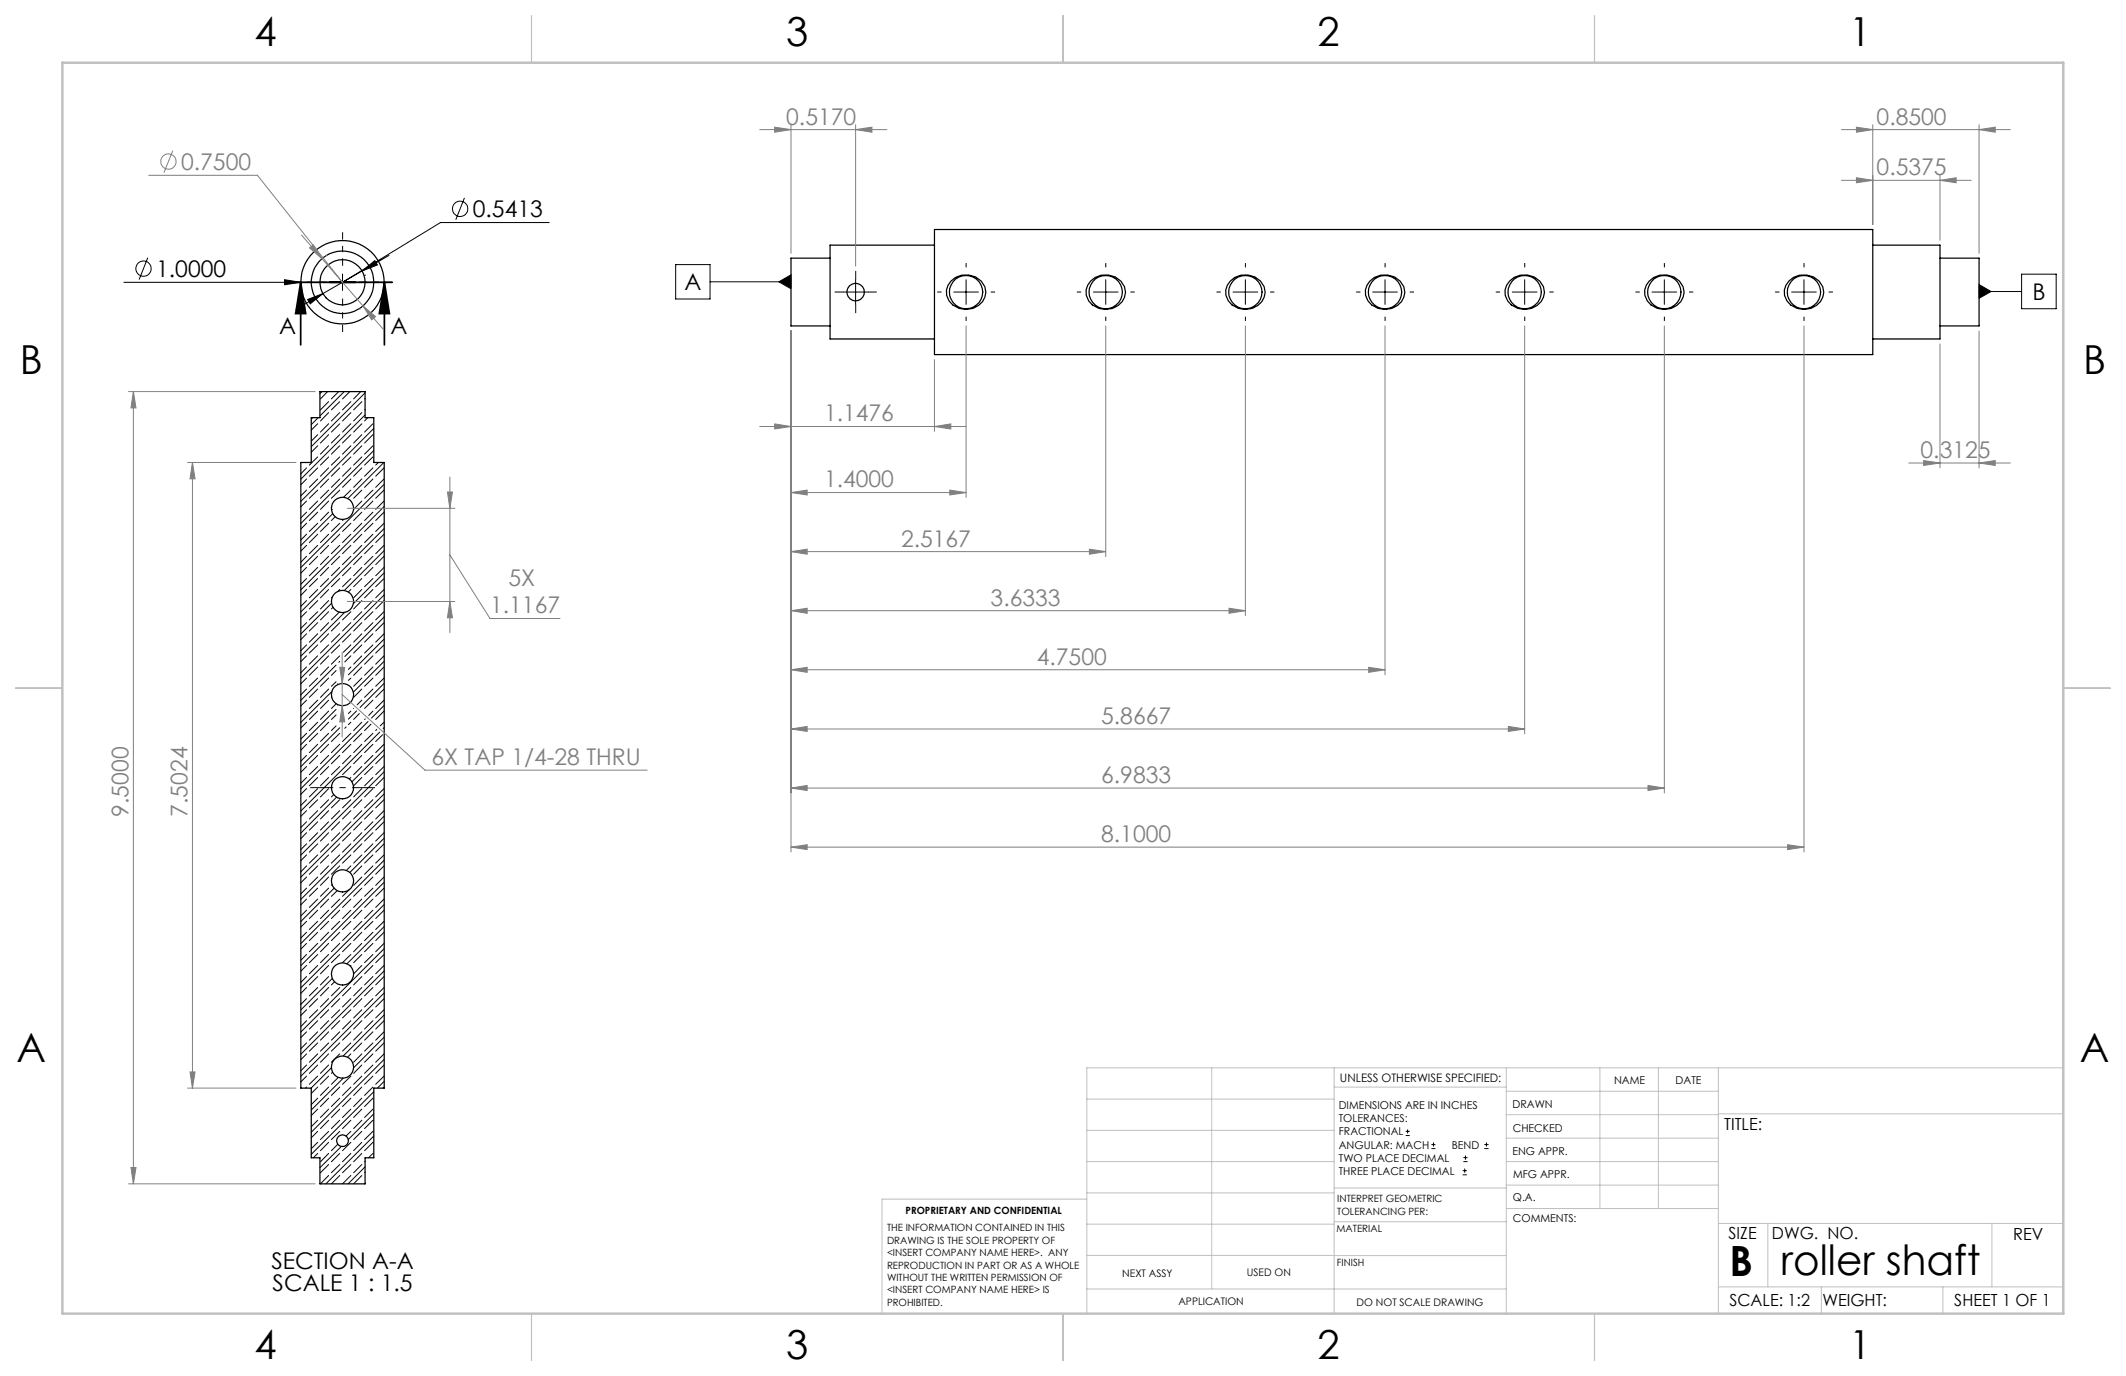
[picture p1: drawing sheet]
<svg xmlns="http://www.w3.org/2000/svg" width="432mm" height="279mm" viewBox="0 0 432 279" stroke-linecap="round" stroke-linejoin="round" font-family="sans-serif">
<g fill="none" stroke="#000" stroke-width=".25">
<path d="M168.6 52.4h-7.9v13.8h7.9M189.8 46.6h190.6v25.4h-190.6zM189.8 49.8h-21.2v19h21.2M193.1 57.1a4.3 4.3 0 0 1 6.9 1.1 3.6 3.6 0 0 1-3.8 4.6 3.5 3.5 0 0 1-3.5-1.8 3.5 3.5 0 0 1 .4-3.9zM221.5 57.1a4.3 4.3 0 0 1 6.9 1.1 3.6 3.6 0 0 1-3.8 4.6 3.5 3.5 0 0 1-3.5-1.8 3.5 3.5 0 0 1 .4-3.9zM249.9 57.1a4.3 4.3 0 0 1 6.9 1.1 3.6 3.6 0 0 1-3.9 4.6 3.5 3.5 0 0 1-3.5-1.8 3.5 3.5 0 0 1 .5-3.9zM278.2 57.1a4.3 4.3 0 0 1 6.9 1.1 3.6 3.6 0 0 1-3.8 4.6 3.5 3.5 0 0 1-3.5-1.8 3.5 3.5 0 0 1 .4-3.9zM306.6 57.1a4.3 4.3 0 0 1 6.9 1.1 3.6 3.6 0 0 1-3.8 4.6 3.5 3.5 0 0 1-3.5-1.8 3.5 3.5 0 0 1 .4-3.9zM335 57.1a4.3 4.3 0 0 1 6.8 1.1 3.6 3.6 0 0 1-3.8 4.6 3.5 3.5 0 0 1-3.5-1.8 3.5 3.5 0 0 1 .5-3.9zM363.3 57.1a4.3 4.3 0 0 1 6.9 1.1 3.6 3.6 0 0 1-3.8 4.6 3.5 3.5 0 0 1-3.5-1.8 3.5 3.5 0 0 1 .4-3.9zM380.4 49.8h13.6v19h-13.6M394 52.4h8v13.8h-8"/>
<path d="M65 79.5h9.2v5.3h1.7v9.1h2.1v127h-2.1v14.2h-1.7v5.3h-9.2v-5.3h-1.8v-14.2h-2.1v-127h2.1v-9.1h1.8z"/>
<circle cx="69.6" cy="57.3" r="6.4"/>
<circle cx="69.6" cy="57.3" r="4.6"/>
<circle cx="69.6" cy="57.3" r="8.5"/>
<circle cx="173.8" cy="59.3" r="1.77"/>
<circle cx="196.2" cy="59.3" r="3.4"/>
<circle cx="224.6" cy="59.3" r="3.4"/>
<circle cx="252.9" cy="59.3" r="3.4"/>
<circle cx="281.3" cy="59.3" r="3.4"/>
<circle cx="309.7" cy="59.3" r="3.4"/>
<circle cx="338" cy="59.3" r="3.4"/>
<circle cx="366.4" cy="59.3" r="3.4"/>
<circle cx="69.6" cy="103.2" r="2.26"/>
<circle cx="69.6" cy="122.1" r="2.26"/>
<circle cx="69.6" cy="159.9" r="2.26"/>
<circle cx="69.6" cy="141" r="2.26"/>
<circle cx="69.6" cy="178.9" r="2.26"/>
<circle cx="69.6" cy="197.8" r="2.26"/>
<circle cx="69.6" cy="216.7" r="2.26"/>
<circle cx="69.6" cy="231.6" r="1.18"/>
</g>
<g fill="none" stroke="#000" stroke-width=".2">
<path d="M25.2 57.3h52.8M30 52.3l-1.7 4.5M57.8 56.8l3.3 .5-3.3 .5zM69.6 55.6v3.4M73.5 55l2.6-2.1 .6 .9zM73.5 55l-13.4 7.8M74 55.9h.1M79 51.9l-5.5 3.1M94.3 40.2l-1.7 4.4M111.5 45.2h-22l-19.9 12.1M137.2 53.7h7v7h-7zM144.2 57.2h16.5"/>
<path d="M158.2 57.2l2.5-1.4v2.8zM171.3 59.3h5M173.8 56.8v5M193.7 59.3h5M196.2 56.8v5M222.1 59.3h5M224.6 56.8v5M250.4 59.3h5M252.9 56.8v5M278.8 59.3h5M281.3 56.8v5M307.2 59.3h5"/>
<path d="M309.7 56.8v5M335.5 59.3h5M338 56.8v5M363.9 59.3h5M366.4 56.8v5M402 57.8l2.4 1.4-2.4 1.4zM402 59.2h8.6M410.6 55.7h7v7h-7zM62.5 60.8l3.1-1.2-2.6 2.1zM65.4 79.5l-.4 .4M66.1 60.5h.1M66.5 79.5l-1.4 1.5"/>
<path d="M68.8 79.5l-1.5 1.5M69.9 79.5l-4.9 5M71 79.5l-1.4 1.5M73.3 79.5l-1.5 1.5M74.2 79.8l-11 10.9M61.1 93.9h.1M62.3 95l-1.2 1.2M62.3 99.5l-1.2 1.2M62.3 97.3l-1.2 1.1M63.5 84.8l-.3 .3M64.5 88.3l-1.3 1.3M64.5 92.8l-1.7 1.6"/>
<path d="M64.5 97.3l-1.7 1.7M64.5 86l-1.3 1.3M64.5 90.5l-1.3 1.3M64.5 95l-1.7 1.7M64.5 99.5l-1.7 1.7M64.6 84.8l-1.4 1.4M66.7 81.6l-1.6 1.6M66.7 86l-1.6 1.7M66.7 90.5l-1.6 1.7M66.7 95l-1.6 1.7M66.7 99.5l-1.6 1.7M66.7 83.8l-1.6 1.7"/>
<path d="M66.7 88.3l-1.6 1.7M66.7 92.8l-1.6 1.6M66.7 97.3l-1.6 1.7M69 83.8l-1.7 1.7M69 88.3l-1.7 1.7M69 92.8l-1.7 1.6M69 97.3l-1.7 1.7M69 81.6l-1.7 1.6M69 86l-1.7 1.7M69 90.5l-1.7 1.7M69 95l-1.7 1.7M69 99.5l-1.7 1.7"/>
<path d="M71.3 81.6l-1.7 1.6M71.3 86l-1.7 1.7M71.3 90.5l-1.7 1.7M71.3 95l-1.7 1.7M71.3 99.5l-1.5 1.5M71.3 83.8l-1.7 1.7M71.3 88.3l-1.7 1.7M71.3 92.8l-1.7 1.6M71.3 97.3l-1.7 1.7M73.5 83.8l-1.7 1.7M73.5 88.3l-1.7 1.7M73.5 92.8l-1.7 1.6"/>
<path d="M73.5 97.3l-1.7 1.7M73.5 81.6l-1.7 1.6M73.5 86l-1.7 1.7M73.5 90.5l-1.7 1.7M73.5 95l-1.7 1.7M73.5 99.5l-1.7 1.7M74.2 83.1l-.2 .1M74.2 84.2l-13.1 13.1M74.2 80.9l-.2 .1M74.7 84.8l-.7 .7M75.7 86l-1.7 1.7M75.7 90.5l-1.7 1.7"/>
<path d="M75.7 95l-1.7 1.7M75.7 99.5l-1.7 1.7M75.7 88.3l-1.7 1.7M75.7 92.8l-1.7 1.6M75.7 97.3l-1.7 1.7M75.9 87l-14.8 14.8M75.9 91.5l-14.8 14.8M76.8 93.9l-.5 .5M78 93.9l-7.4 7.3M78 97.3l-1.7 1.7M78 95l-1.7 1.7M78 99.5l-1.7 1.7"/>
<path d="M78 98.3l-16.9 17M62.3 104l-1.2 1.2M62.3 108.5l-1.2 1.1M62.3 113l-1.2 1.2M62.3 117.5l-1.2 1.1M62.3 101.7l-1.2 1.2M62.3 106.3l-1.2 1.1M62.3 110.7l-1.2 1.2M62.3 115.2l-1.2 1.2M62.3 119.7l-1.2 1.2M64.5 101.7l-1.7 1.7M64.5 106.3l-1.7 1.6"/>
<path d="M64.5 110.7l-1.7 1.7M64.5 115.2l-1.7 1.7M64.5 119.7l-1.7 1.7M64.5 104l-1.7 1.7M64.5 108.5l-1.7 1.7M64.5 113l-1.7 1.7M64.5 117.5l-1.7 1.6M66.7 104l-1.6 1.7M66.7 108.5l-1.6 1.7M66.7 113l-1.6 1.7M66.7 117.5l-1.6 1.6M66.7 101.7l-1.6 1.7"/>
<path d="M66.7 106.3l-1.6 1.6M66.7 110.7l-1.6 1.7M66.7 115.2l-1.6 1.7M66.7 119.7l-1.6 1.7M67.3 103.4h.1M67.6 104.3l-6.5 6.5M68.1 104.9l-.8 .8M69 106.3l-1.7 1.6M69 110.7l-1.7 1.7M69 115.2l-1.7 1.7M69 119.7l-.3 .4M69 108.5l-1.7 1.7"/>
<path d="M69 113l-1.7 1.7M69 117.5l-1.7 1.6M69.8 105.5l-.2 .2M71.3 108.5l-1.7 1.7M71.3 113l-1.7 1.7M71.3 117.5l-1.7 1.6M71.3 106.3l-1.7 1.6M71.3 110.7l-1.7 1.7M71.3 115.2l-1.7 1.7M71.3 119.7l-.6 .5M73.5 101.7l-1.7 1.7M73.5 106.3l-1.7 1.6"/>
<path d="M73.5 110.7l-1.7 1.7M73.5 115.2l-1.7 1.7M73.5 119.7l-1.7 1.7M73.5 104l-1.7 1.7M73.5 108.5l-1.7 1.7M73.5 113l-1.7 1.7M73.5 117.5l-1.7 1.6M75.7 104l-1.7 1.7M75.7 108.5l-1.7 1.7M75.7 113l-1.7 1.7M75.7 117.5l-1.7 1.6M75.7 101.7l-1.7 1.7"/>
<path d="M75.7 106.3l-1.7 1.6M75.7 110.7l-1.7 1.7M75.7 115.2l-1.7 1.7M75.7 119.7l-1.7 1.7M78 101.7l-1.7 1.7M78 106.3l-1.7 1.6M78 110.7l-1.7 1.7M78 115.2l-1.7 1.7M78 119.7l-1.7 1.7M78 104l-1.7 1.7M78 108.5l-1.7 1.7M78 113l-1.7 1.7"/>
<path d="M78 117.5l-1.7 1.6M78 102.8l-16.9 17M78 107.3l-16.9 16.9M78 111.8l-8.1 8.1M78 116.3l-6.2 6.3M62.3 122l-1.2 1.1M62.3 126.4l-1.2 1.2M62.3 131l-1.2 1.1M62.3 135.4l-1.2 1.2M62.3 139.9l-1.2 1.2M62.3 124.2l-1.2 1.2M62.3 128.7l-1.2 1.2"/>
<path d="M62.3 133.2l-1.2 1.1M62.3 137.7l-1.2 1.2M64.5 124.2l-1.7 1.7M64.5 128.7l-1.7 1.7M64.5 133.2l-1.7 1.7M64.5 137.7l-1.7 1.6M64.5 122l-1.7 1.6M64.5 126.4l-1.7 1.7M64.5 131l-1.7 1.6M64.5 135.4l-1.7 1.7M64.5 139.9l-1.7 1.7M66.7 122l-1.6 1.6"/>
<path d="M66.7 126.4l-1.6 1.7M66.7 131l-1.6 1.6M66.7 135.4l-1.6 1.7M66.7 139.9l-1.6 1.7M66.7 124.2l-1.6 1.7M66.7 128.7l-1.6 1.7M66.7 133.2l-1.6 1.7M66.7 137.7l-1.6 1.6M67.3 122.5l-6.2 6.2M67.5 121.2l-.2 .2M67.7 123.3l-.4 .3M68.3 138.4l-1 .9"/>
<path d="M68.3 136.2l-1 .9M68.3 135l-7.2 7.2M68.9 124.3l-1.6 1.6M69 128.7l-1.7 1.7M69 133.2l-1.7 1.7M69 126.4l-1.7 1.7M69 131l-1.7 1.6M69 134.3l-.2 .2M70 124.4l-8.9 8.8M71.3 126.4l-1.7 1.7M71.3 131l-1.6 1.4M71.3 135.4l-.5 .5"/>
<path d="M71.3 124.2l-1.7 1.7M71.3 128.7l-1.7 1.7M71.3 133.2l-1.3 1.2M71.3 137.7l-.5 .4M73.5 124.2l-1.7 1.7M73.5 128.7l-1.7 1.7M73.5 133.2l-1.7 1.7M73.5 137.7l-1.7 1.6M73.5 122l-1.7 1.6M73.5 126.4l-1.7 1.7M73.5 131l-1.7 1.6M73.5 135.4l-1.7 1.7"/>
<path d="M73.5 139.9l-1.7 1.7M75.7 122l-1.7 1.6M75.7 126.4l-1.7 1.7M75.7 131l-1.7 1.6M75.7 135.4l-1.7 1.7M75.7 139.9l-1.7 1.7M75.7 124.2l-1.7 1.7M75.7 128.7l-1.7 1.7M75.7 133.2l-1.7 1.7M75.7 137.7l-1.7 1.6M78 124.2l-1.7 1.7M78 128.7l-1.7 1.7"/>
<path d="M78 133.2l-1.7 1.7M78 137.7l-1.7 1.6M78 122l-1.7 1.6M78 126.4l-1.7 1.7M78 131l-1.7 1.6M78 135.4l-1.7 1.7M78 139.9l-1.7 1.7M78 120.8l-16.9 16.9M78 125.3l-8 8M78 129.8l-7.2 7.2M78 134.3l-6.2 6.2M78 138.7l-4.9 5"/>
<path d="M62.3 144.4l-1.2 1.2M62.3 148.9l-1.2 1.2M62.3 153.4l-1.2 1.2M62.3 157.9l-1.2 1.1M62.3 142.2l-1.2 1.1M62.3 146.6l-1.2 1.2M62.3 151.1l-1.2 1.2M62.3 155.6l-1.2 1.2M64.5 142.2l-1.7 1.7M64.5 146.6l-1.7 1.7M64.5 151.1l-1.7 1.7M64.5 155.6l-1.7 1.7"/>
<path d="M64.5 144.4l-1.7 1.7M64.5 148.9l-1.7 1.7M64.5 153.4l-1.7 1.7M64.5 157.9l-1.7 1.7M66.7 144.4l-1.6 1.7M66.7 148.9l-1.6 1.7M66.7 153.4l-1.6 1.7M66.7 157.9l-1.6 1.7M66.7 142.2l-1.6 1.7M66.7 146.6l-1.6 1.7M66.7 151.1l-1.6 1.7M66.7 155.6l-1.6 1.7"/>
<path d="M67.3 159.5v.1M67.4 141.5l-.1 .1M67.4 140.4l-6.3 6.3M68.3 142.9l-1 1M68.3 147.4l-1 .9M68.3 144l-7.2 7.2M68.3 145.2l-1 .9M69 151.1l-1.7 1.7M69 155.6l-1.7 1.7M69 147.8l-7.9 7.9M69 148.9l-1.7 1.7M69 153.4l-1.7 1.7"/>
<path d="M70.3 147.6l-.3 .3M71.3 144.4l-.5 .5M71.3 148.9l-1.7 1.7M71.3 153.4l-1.7 1.7M71.3 157.9l-.4 .3M71.3 146.6l-.5 .5M71.3 151.1l-1.7 1.7M71.3 155.6l-1.7 1.7M71.8 143.8v.1M72.4 144.4l-1.6 1.6M73 144.9l-1.2 1.2M73.5 142.2l-1 .9"/>
<path d="M73.5 146.6l-1.7 1.7M73.5 151.1l-1.7 1.7M73.5 155.6l-1.7 1.7M73.5 148.9l-1.7 1.7M73.5 153.4l-1.7 1.7M73.5 157.9l-1.7 1.7M74.2 146l-.2 .1M74.8 146.5l-13.7 13.7M75.4 147l-1.4 1.3M75.7 148.9l-1.7 1.7M75.7 153.4l-1.7 1.7M75.7 157.9l-1.7 1.7"/>
<path d="M75.7 142.2l-1.7 1.7M75.7 151.1l-1.7 1.7M75.7 155.6l-1.7 1.7M75.7 144.4l-.8 .9M76.5 148.1l-.2 .2M77.1 148.7l-16 16M77.7 149.2l-1.4 1.4M78 142.2l-1.7 1.7M78 151.1l-1.7 1.7M78 155.6l-1.7 1.7M78 144.4l-1.7 1.7M78 153.4l-1.7 1.7"/>
<path d="M78 157.9l-1.7 1.7M78 146.6l-.8 .8M78 143.2l-2.5 2.6M78 147.7l-.2 .2M78 152.2l-6.5 6.6M78 156.7l-16.9 16.9M62.3 162.4l-1.2 1.1M62.3 166.9l-1.2 1.1M62.3 171.3l-1.2 1.2M62.3 175.8l-1.2 1.2M62.3 160.1l-1.2 1.2M62.3 164.6l-1.2 1.2"/>
<path d="M62.3 169.1l-1.2 1.2M62.3 173.6l-1.2 1.2M62.3 178.1l-1.2 1.1M64.5 160.1l-1.7 1.7M64.5 164.6l-1.7 1.7M64.5 169.1l-1.7 1.7M64.5 173.6l-1.7 1.7M64.5 178.1l-1.7 1.7M64.5 162.4l-1.7 1.6M64.5 166.9l-1.7 1.7M64.5 171.3l-1.7 1.7M64.5 175.8l-1.7 1.7"/>
<path d="M66.7 162.4l-1.6 1.6M66.7 166.9l-1.6 1.7M66.7 171.3l-1.6 1.7M66.7 175.8l-1.6 1.7M66.7 160.1l-1.6 1.7M66.7 164.6l-1.6 1.7M66.7 169.1l-1.6 1.7M66.7 173.6l-1.6 1.7M66.7 178.1l-1.6 1.7M67.5 179.6l-.2 .2M67.8 161.3l-.5 .5M68.4 161.9l-7.3 7.3"/>
<path d="M69 164.6l-1.7 1.7M69 169.1l-1.7 1.7M69 173.6l-1.7 1.7M69 162.4l-1.7 1.6M69 166.9l-1.7 1.7M69 171.3l-1.7 1.7M69 175.8l-1.7 1.7M71.3 162.4l-1.7 1.6M71.3 166.9l-1.7 1.7M71.3 171.3l-1.7 1.7M71.3 175.8l-1 .9M71.3 164.6l-1.7 1.7"/>
<path d="M71.3 169.1l-1.7 1.7M71.3 173.6l-1.7 1.7M73.5 160.1l-1.7 1.7M73.5 164.6l-1.7 1.7M73.5 169.1l-1.7 1.7M73.5 173.6l-1.7 1.7M73.5 178.1l-1.7 1.7M73.5 162.4l-1.7 1.6M73.5 166.9l-1.7 1.7M73.5 171.3l-1.7 1.7M73.5 175.8l-1.7 1.7M75.7 162.4l-1.7 1.6"/>
<path d="M75.7 166.9l-1.7 1.7M75.7 171.3l-1.7 1.7M75.7 175.8l-1.7 1.7M75.7 160.1l-1.7 1.7M75.7 164.6l-1.7 1.7M75.7 169.1l-1.7 1.7M75.7 173.6l-1.7 1.7M75.7 178.1l-1.7 1.7M78 160.1l-1.7 1.7M78 164.6l-1.7 1.7M78 169.1l-1.7 1.7M78 173.6l-1.7 1.7"/>
<path d="M78 178.1l-1.7 1.7M78 162.4l-1.7 1.6M78 166.9l-1.7 1.7M78 171.3l-1.7 1.7M78 175.8l-1.7 1.7M78 161.2l-16.9 16.9M78 165.7l-16.9 16.9M78 170.2l-7 7M78 174.7l-16.9 16.9M78 179.1l-16.9 17M62.3 180.3l-1.2 1.2M62.3 184.8l-1.2 1.2"/>
<path d="M62.3 189.3l-1.2 1.2M62.3 193.8l-1.2 1.2M62.3 198.3l-1.2 1.2M62.3 182.6l-1.2 1.1M62.3 187.1l-1.2 1.1M62.3 191.6l-1.2 1.1M62.3 196l-1.2 1.2M64.5 182.6l-1.7 1.7M64.5 187.1l-1.7 1.6M64.5 191.6l-1.7 1.7M64.5 196l-1.7 1.7M64.5 180.3l-1.7 1.7"/>
<path d="M64.5 184.8l-1.7 1.7M64.5 189.3l-1.7 1.7M64.5 193.8l-1.7 1.7M64.5 198.3l-1.7 1.7M66.7 180.3l-1.6 1.7M66.7 184.8l-1.6 1.7M66.7 189.3l-1.6 1.7M66.7 193.8l-1.6 1.7M66.7 198.3l-1.6 1.7M66.7 182.6l-1.6 1.7M66.7 187.1l-1.6 1.6M66.7 191.6l-1.6 1.7"/>
<path d="M66.7 196l-1.6 1.7M67.5 198.7l-6.4 6.4M67.9 180.3l-6.8 6.8M67.9 199.4l-.6 .6M68.5 180.8l-1.2 1.2M69 182.6l-1.7 1.7M69 187.1l-1.7 1.6M69 191.6l-1.7 1.7M69 184.8l-1.7 1.7M69 189.3l-1.7 1.7M69 193.8l-1.7 1.7M70.9 180.7l-1.3 1.3"/>
<path d="M71.3 184.8l-1.7 1.7M71.3 189.3l-1.7 1.7M71.3 193.8l-1.7 1.7M71.3 182.6l-1.7 1.7M71.3 187.1l-1.7 1.6M71.3 191.6l-1.7 1.7M71.3 196l-.2 .1M73.5 182.6l-1.7 1.7M73.5 187.1l-1.7 1.6M73.5 191.6l-1.7 1.7M73.5 196l-1.7 1.7M73.5 180.3l-1.7 1.7"/>
<path d="M73.5 184.8l-1.7 1.7M73.5 189.3l-1.7 1.7M73.5 193.8l-1.7 1.7M73.5 198.3l-1.7 1.7M75.7 180.3l-1.7 1.7M75.7 184.8l-1.7 1.7M75.7 189.3l-1.7 1.7M75.7 193.8l-1.7 1.7M75.7 198.3l-1.7 1.7M75.7 182.6l-1.7 1.7M75.7 187.1l-1.7 1.6M75.7 191.6l-1.7 1.7"/>
<path d="M75.7 196l-1.7 1.7M78 182.6l-1.7 1.7M78 187.1l-1.7 1.6M78 191.6l-1.7 1.7M78 196l-1.7 1.7M78 180.3l-1.7 1.7M78 184.8l-1.7 1.7M78 189.3l-1.7 1.7M78 193.8l-1.7 1.7M78 198.3l-1.7 1.7M78 183.7l-16.9 16.9M78 188.1l-7.6 7.6"/>
<path d="M78 192.6l-16.9 16.9M78 197.1l-16.9 17M62.3 202.8l-1.2 1.1M62.3 207.3l-1.2 1.2M62.3 211.8l-1.2 1.1M62.3 216.3l-1.2 1.1M62.3 200.5l-1.2 1.2M62.3 205l-1.2 1.2M62.3 209.5l-1.2 1.2M62.3 214l-1.2 1.2M62.3 218.5l-1.2 1.2M64.5 200.5l-1.7 1.7"/>
<path d="M64.5 205l-1.7 1.7M64.5 209.5l-1.7 1.7M64.5 214l-1.7 1.7M64.5 218.5l-1.7 1.7M64.5 202.8l-1.7 1.7M64.5 207.3l-1.7 1.7M64.5 211.8l-1.7 1.6M64.5 216.3l-1.7 1.6M66.7 202.8l-1.6 1.7M66.7 207.3l-1.6 1.7M66.7 211.8l-1.6 1.6M66.7 216.3l-1.6 1.6"/>
<path d="M66.7 200.5l-1.6 1.7M66.7 205l-1.6 1.7M66.7 209.5l-1.6 1.7M66.7 214l-1.6 1.7M66.7 218.5l-1.6 1.7M67.3 216.8l-4.1 4.1M67.6 217.7l-.3 .2M68.7 218.8l-1.4 1.4M69 200.5l-1.7 1.7M69 205l-1.7 1.7M69 209.5l-1.7 1.7M69 214l-1.7 1.7"/>
<path d="M69 202.8l-1.7 1.7M69 207.3l-1.7 1.7M69 211.8l-1.7 1.6M69.7 218.9l-6.5 6.5M71.3 202.8l-1.7 1.7M71.3 207.3l-1.7 1.7M71.3 211.8l-1.7 1.6M71.3 200.5l-1.7 1.7M71.3 205l-1.7 1.7M71.3 209.5l-1.7 1.7M71.3 214l-.7 .7M71.3 218.5l-1.7 1.7"/>
<path d="M73.5 200.5l-1.7 1.7M73.5 205l-1.7 1.7M73.5 209.5l-1.7 1.7M73.5 214l-1.7 1.7M73.5 218.5l-1.7 1.7M73.5 202.8l-1.7 1.7M73.5 207.3l-1.7 1.7M73.5 211.8l-1.7 1.6M73.5 216.3l-1.7 1.6M75.7 202.8l-1.7 1.7M75.7 207.3l-1.7 1.7M75.7 211.8l-1.7 1.6"/>
<path d="M75.7 216.3l-1.7 1.6M75.7 200.5l-1.7 1.7M75.7 205l-1.7 1.7M75.7 209.5l-1.7 1.7M75.7 214l-1.7 1.7M75.7 218.5l-1.7 1.7M78 200.5l-1.7 1.7M78 205l-1.7 1.7M78 209.5l-1.7 1.7M78 214l-1.7 1.7M78 218.5l-1.7 1.7M78 202.8l-1.7 1.7"/>
<path d="M78 207.3l-1.7 1.7M78 211.8l-1.7 1.6M78 216.3l-1.7 1.6M78 201.6l-16.9 16.9M78 206.1l-8.3 8.3M78 210.6l-6.2 6.2M78 215.1l-14.8 14.8M78 219.6l-1.3 1.3M62.3 220.7l-.2 .2M64.5 223l-1.3 1.3M64.5 227.5l-1.3 1.3M64.5 232l-1.3 1.3"/>
<path d="M64.5 220.7l-1.3 1.3M64.5 225.2l-1.3 1.3M64.5 229.7l-1.3 1.3M64.5 234.2l-.9 .9M66.7 220.7l-1.6 1.7M66.7 225.2l-1.6 1.7M66.7 229.7l-1.6 1.7M66.7 234.2l-1.6 1.7M66.7 238.7l-1.6 1.7M66.7 223l-1.6 1.7M66.7 227.5l-1.6 1.7M66.7 232l-1.6 1.6"/>
<path d="M66.7 236.5l-1.6 1.6M68.6 232.3l-1.3 1.3M69 223l-1.7 1.7M69 227.5l-1.7 1.7M69 236.5l-1.7 1.6M69 220.7l-1.7 1.7M69 225.2l-1.7 1.7M69 229.7l-1.7 1.7M69 234.2l-1.7 1.7M69 238.7l-1.7 1.7M69.3 232.8l-4.3 4.3M71.3 220.7l-1.7 1.7"/>
<path d="M71.3 225.2l-1.7 1.7M71.3 229.7l-1 1M71.3 234.2l-1.7 1.7M71.3 238.7l-1.7 1.7M71.3 223l-1.7 1.7M71.3 227.5l-1.7 1.7M71.3 232l-1.7 1.6M71.3 236.5l-1.7 1.6M73.5 223l-1.7 1.7M73.5 227.5l-1.7 1.7M73.5 232l-1.7 1.6M73.5 236.5l-1.7 1.6"/>
<path d="M73.5 220.7l-1.7 1.7M73.5 225.2l-1.7 1.7M73.5 229.7l-1.7 1.7M73.5 234.2l-1.7 1.7M73.5 238.7l-1.7 1.7M74.2 235.8l-.2 .1M74.2 236.9l-3.5 3.5M74.2 238.1h-.2M75.7 220.7l-1.7 1.7M75.7 225.2l-1.7 1.7M75.7 229.7l-1.7 1.7M75.7 234.2l-.8 .9"/>
<path d="M75.7 223l-1.7 1.7M75.7 227.5l-1.7 1.7M75.7 232l-1.7 1.6M75.9 221.7l-12.7 12.7M75.9 226.2l-5.2 5.2M75.9 230.7l-9.7 9.7M78 220.7l-.2 .2M285.5 230.6h.8M285.5 229.7h.8M285.9 229.3v.9M290.7 233.2h.8M290.7 232.4h.8"/>
<path d="M291.1 232v.8M297.1 238.5h.8M297.1 237.7h.8M297.2 235.9h.9M297.2 235.1h.9M297.5 237.3v.8M297.6 234.6v.9M301.5 233.2h.8M301.5 232.4h.8M301.9 232v.8M74.2 240.3l-.2 .1"/>
<circle cx="29.1" cy="54.6" r="1.56"/>
<circle cx="93.4" cy="42.4" r="1.55"/>
</g>
<g fill="none" stroke="#808080" stroke-width=".2">
<path d="M30.2 35.6h22.1l17.3 21.7M35.1 30.6l-1.8 4.4M154.3 26.3h25.8M157.3 25.8l3.4 .5-3.4 .5zM160.7 25.3v26.1M173.8 26.3l3.3-.5v1zM173.8 25.3v28.7M374 26.3h34.3M374 36.6h26.4M377 36.1l3.4 .5-3.4 .5zM377 25.8l3.4 .5-3.4 .5zM380.4 25.3v20.3"/>
<path d="M394 36.6l3.3-.5v1zM394 35.6v13.2M402 26.3l3.2-.5v1zM402 25.3v26.1M61.2 47.7l16.7 19.2M62.9 50.3l.7-.6 1.8 2.8zM66.1 51.9h.1M26.1 79.5h37.9M27.1 79.5l.5 3.3h-1zM27.1 79.5v160.9M73 62.8h.1M73.7 62.1l2.6 2.2-.8 .6z"/>
<path d="M160.7 67.2v105.8M189.8 73v14.6M196.2 66.2v34.8M224.6 66.2v46.8M252.9 66.2v58.8M281.3 66.2v70.8M309.7 66.2v82.8M338 66.2v94.8M366.4 66.2v106.8M394 69.8v25.2M402 67.2v27.8M38.1 93.9h22"/>
<path d="M39.1 93.9l.5 3.3h-1zM39.1 93.9v127M90.9 99.9h1l-.5 3.3zM91.4 96.9v31.6M154.3 86.6h41.8M157.3 86.1l3.4 .5-3.4 .5zM189.8 86.6l3.3-.5v1zM192.9 99.5l3.3 .5-3.3 .5zM387.7 94h20.6M390.7 93.5l3.3 .5-3.3 .5zM402 94l3.2-.5v1zM70.6 103.2h21.8"/>
<path d="M91.4 112.7l8.1 12.9h14.2M160.7 112l3.2-.5v1zM160.7 100l3.2-.5v1zM160.7 112h63.9M160.7 100h35.5M221.3 111.5l3.3 .5-3.3 .5zM68.5 138.8h.1M69 135.5h1l-.5 3.3zM69.5 132.4v17.2M70.6 122.1h21.8M91.4 122.1l.5 3.3h-1zM160.7 124l3.2-.5v1z"/>
<path d="M160.7 136l3.2-.5v1zM160.7 124h92.2M160.7 136h120.6M249.6 123.5l3.3 .5-3.3 .5zM278 135.5l3.3 .5-3.3 .5zM68.5 143.3h.1M69.5 143.3l.5 3.3h-1zM69.5 141l16.8 15.4h45.1M160.7 148l3.2-.5v1zM160.7 148h149M306.4 147.5l3.3 .5-3.3 .5zM334.7 159.5l3.3 .5-3.3 .5z"/>
<path d="M160.7 160l3.2-.5v1zM160.7 172l3.2-.5v1zM160.7 160h177.3M160.7 172h205.7M363.1 171.5l3.3 .5-3.3 .5zM38.6 217.7h1l-.5 3.2zM26.6 237.1h1l-.5 3.3zM38.1 220.9h22M26.1 240.4h37.9"/>
<circle cx="34.2" cy="32.8" r="1.55"/>
</g>
<path d="M59.5 57.3h20.2M61.1 57.3l1 6.4h-2.1zM61.1 57.3v12.7M78.1 57.3l1 6.4h-2.1zM78.1 57.3v12.7" fill="none" stroke="#000" stroke-width=".35"/>
<path d="M66.2 57.3h-6.8M69.6 54v-6.8M72.9 57.3h6.8M69.6 60.6v6.8" fill="none" stroke="#000" stroke-width=".2" stroke-dasharray="15.2 1.3 1.3 1.3" stroke-dashoffset="13.7" stroke-linecap="butt"/>
<g fill="none" stroke="#000" stroke-width=".2" stroke-dasharray="15.2 1.3 1.3 1.3" stroke-linecap="butt">
<path d="M171.3 59.3h-1.8M173.8 56.8v-1.8M176.3 59.3h1.8M191.2 59.3h-.9M196.2 54.3v-.9M201.2 59.3h.9M219.6 59.3h-.9M224.6 54.3v-.9M229.6 59.3h.9M248 59.3h-.9M253 54.3v-.9M258 59.3h.8"/>
<path d="M276.3 59.3h-.9M281.3 54.3v-.9M286.3 59.3h.9M304.7 59.3h-.9M309.7 54.3v-.9M314.7 59.3h.9M333 59.3h-.8M338 54.3v-.9M343 59.3h.9M361.4 59.3h-.9M366.4 54.3v-.9M371.4 59.3h.9"/>
<path d="M173.8 61.8v1.8M196.2 64.3v.9M224.6 64.3v.9M253 64.3v.9M281.3 64.3v.9M309.7 64.3v.9M338 64.3v.9M366.4 64.3v.9"/>
</g>
<path d="M63 159.9h13.2" fill="none" stroke="#000" stroke-width=".2" stroke-dasharray="15.2 1.3 1.3 1.3" stroke-dashoffset="10.6" stroke-linecap="butt"/>
<g fill="none" stroke="#c0c0c0" stroke-width=".2">
<path d="M246.1 216.8v44.9M271 216.8v49.9M305.9 216.8v49.9M324.9 216.8v28.6M336.8 216.8v28.6M349 216.8v49.9M419.1 216.8h-198.4v49.9M220.7 235.9h50.3M220.7 229.5h50.3M220.7 223.2h50.3M271 220.7h34.9M305.9 231.1h43.1"/>
<path d="M305.9 226.3h43.1M305.9 221.6h43.1M305.9 235.9h43.1M349 226.2h70.1M220.7 248.6h50.3M220.7 242.2h50.3M220.7 254.9h50.3M220.7 243.5h-41.6v23.2M271 255h34.9M271 248.1h35M271 241.2h35M305.9 240.6h43.1"/>
<path d="M306 245.4h43M349 248.4h70.1M359.1 248.4v12.9M404.6 248.4v12.9M220.7 261.7h85.2M349 261.3h70.1M369.9 261.3v5.4M394.6 261.3v5.4"/>
</g>
<path d="M107.9 3.2v9.5M215.9 3.2v9.5M323.8 3.2v9.5M3.1 139.7h9.6M419.1 139.7h9.5M107.9 266.7v9.6M215.9 266.7v9.6M323.8 266.7v9.6" fill="none" stroke="#c0c0c0" stroke-width=".25"/>
<path d="M12.7 12.7h406.4v254h-406.4z" fill="none" stroke="#c0c0c0" stroke-width=".5"/>
<g fill="#000">
<path d="M57.8 56.8l3.3 .5-3.3 .5z"/>
<path d="M62.5 60.8l3.1-1.2-2.6 2.1zM73.5 55l2.6-2.1 .6 .9zM158.2 57.2l2.5 1.4v-2.8zM402 57.8l2.4 1.4-2.4 1.4z"/>
<path d="M78.1 57.3l1 6.4h-2.1zM61.1 57.3l1 6.4h-2.1z"/>
</g>
<g fill="#808080">
<path d="M173.8 26.3l3.3-.5v1zM157.3 25.8l3.4 .5-3.4 .5zM221.3 111.5l3.3 .5-3.3 .5zM160.7 112l3.2-.5v1zM306.4 147.5l3.3 .5-3.3 .5zM160.7 148l3.2-.5v1zM334.7 159.5l3.3 .5-3.3 .5zM160.7 160l3.2-.5v1zM363.1 171.5l3.3 .5-3.3 .5zM160.7 172l3.2-.5v1z"/>
<path d="M73.7 62.1l2.6 2.2-.8 .6zM62.9 50.3l.7-.6 1.8 2.8zM90.9 99.9h1l-.5 3.3zM91.4 122.1l.5 3.3h-1zM69 135.5h1l-.5 3.3zM69.5 143.3l.5 3.3h-1zM157.3 86.1l3.4 .5-3.4 .5zM189.8 86.6l3.3-.5v1zM160.7 100l3.2-.5v1zM192.9 99.5l3.3 .5-3.3 .5zM160.7 124l3.2-.5v1zM249.6 123.5l3.3 .5-3.3 .5zM160.7 136l3.2-.5v1zM278 135.5l3.3 .5-3.3 .5zM377 36.1l3.4 .5-3.4 .5zM394 36.6l3.3-.5v1zM377 25.8l3.4 .5-3.4 .5zM402 26.3l3.2-.5v1zM390.7 93.5l3.3 .5-3.3 .5zM402 94l3.2-.5v1z"/>
<path d="M38.6 217.7h1l-.5 3.2zM39.1 93.9l.5 3.3h-1z"/>
<path d="M27.1 79.5l.5 3.3h-1zM26.6 237.1h1l-.5 3.3z"/>
</g>
<g font-size="8.5">
<text x="351.3" y="259">B</text>
<text x="361.7" y="258.9">roller shaft</text>
</g>
<g font-size="8.1">
<text x="51.7" y="9.3">4</text>
<text x="159.7" y="9.3">3</text>
<text x="267.6" y="9.3">2</text>
<text x="375.6" y="9.3">1</text>
<text x="4" y="76">B</text>
<text x="423.1" y="76">B</text>
<text x="3.3" y="215.7">A</text>
<text x="422.4" y="215.7">A</text>
<text x="51.7" y="276">4</text>
<text x="159.7" y="276">3</text>
<text x="267.6" y="276">2</text>
<text x="375.6" y="276">1</text>
</g>
<g font-size="4.7" fill="#808080">
<text x="159.7" y="25.3">0.5170</text>
<text x="381.2" y="25.3">0.8500</text>
<text x="36.8" y="34.5">0.7500</text>
<text x="381.2" y="35.6">0.5375</text>
<text x="167.4" y="85.6">1.1476</text>
<text x="390.1" y="93">0.3125</text>
<text x="167.4" y="99">1.4000</text>
<text x="183" y="111">2.5167</text>
<text x="103.3" y="119">5X</text>
<text x="99.5" y="124.6">1.1167</text>
<text x="201.2" y="123">3.6333</text>
<text x="210.6" y="135">4.7500</text>
<text x="223.7" y="147">5.8667</text>
<text x="87.7" y="155.3">6X TAP 1/4-28 THRU</text>
<text x="223.7" y="159">6.9833</text>
<text x="26.1" y="165.8" transform="rotate(-90 26.1 165.8)">9.5000</text>
<text x="38.1" y="165.8" transform="rotate(-90 38.1 165.8)">7.5024</text>
<text x="223.7" y="171">8.1000</text>
</g>
<g font-size="4.7">
<text x="96" y="44.1">0.5413</text>
<text x="31.7" y="56.2">1.0000</text>
<text x="139" y="59">A</text>
<text x="412.8" y="60.9">B</text>
<text x="56.7" y="67.9">A</text>
<text x="79.3" y="67.9">A</text>
<text x="55.1" y="257.7">SECTION A-A</text>
<text x="55.4" y="262.2">SCALE 1 : 1.5</text>
</g>
<g font-size="3.4">
<text x="350.2" y="229.5">TITLE:</text>
<text x="351.1" y="251.6">SIZE</text>
<text x="359.9" y="251.6">DWG. NO.</text>
<text x="408.9" y="251.7">REV</text>
<text x="351.2" y="265.2">SCALE: 1:2</text>
<text x="370.1" y="265.3">WEIGHT:</text>
<text x="396.9" y="265.2">SHEET 1 OF 1</text>
</g>
<text font-size="2.4" x="272.2" y="219.7">UNLESS OTHERWISE SPECIFIED:</text>
<g font-size="2.2">
<text x="327.8" y="220.1">NAME</text>
<text x="340.3" y="220.2">DATE</text>
<text x="271.9" y="225.3">DIMENSIONS ARE IN INCHES</text>
<text x="271.9" y="227.9">TOLERANCES:</text>
<text x="307.2" y="224.9">DRAWN</text>
<text x="271.9" y="230.6">FRACTIONAL</text>
<text x="271.9" y="233.2">ANGULAR: MACH</text>
<text x="294.9" y="233.2">BEND</text>
<text x="307.3" y="229.8">CHECKED</text>
<text x="271.9" y="235.9">TWO PLACE DECIMAL</text>
<text x="271.9" y="238.5">THREE PLACE DECIMAL</text>
<text x="307.2" y="234.4">ENG APPR.</text>
<text x="307.3" y="239.2">MFG APPR.</text>
<text x="307.3" y="243.9">Q.A.</text>
<text x="307.3" y="248.1">COMMENTS:</text>
</g>
<g font-size="2.1">
<text x="227.9" y="259.2">NEXT ASSY</text>
<text x="253.3" y="259.2">USED ON</text>
<text x="239.3" y="265">APPLICATION</text>
<text x="275.5" y="265.1">DO NOT SCALE DRAWING</text>
</g>
<g font-size="2">
<text x="271.6" y="244.1">INTERPRET GEOMETRIC</text>
<text x="180.2" y="250">THE INFORMATION CONTAINED IN THIS</text>
<text x="183.9" y="246.4">PROPRIETARY AND CONFIDENTIAL</text>
<text x="271.5" y="250.2">MATERIAL</text>
<text x="271.6" y="246.6">TOLERANCING PER:</text>
<text x="180.2" y="252.5">DRAWING IS THE SOLE PROPERTY OF</text>
<text x="180.2" y="255.1">&lt;INSERT COMPANY NAME HERE&gt;. ANY</text>
<text x="180.2" y="257.6">REPRODUCTION IN PART OR AS A WHOLE</text>
<text x="271.5" y="257">FINISH</text>
<text x="180.2" y="260.1">WITHOUT THE WRITTEN PERMISSION OF</text>
<text x="180.2" y="262.6">&lt;INSERT COMPANY NAME HERE&gt; IS</text>
<text x="180.2" y="265.2">PROHIBITED.</text>
</g>
</svg>
